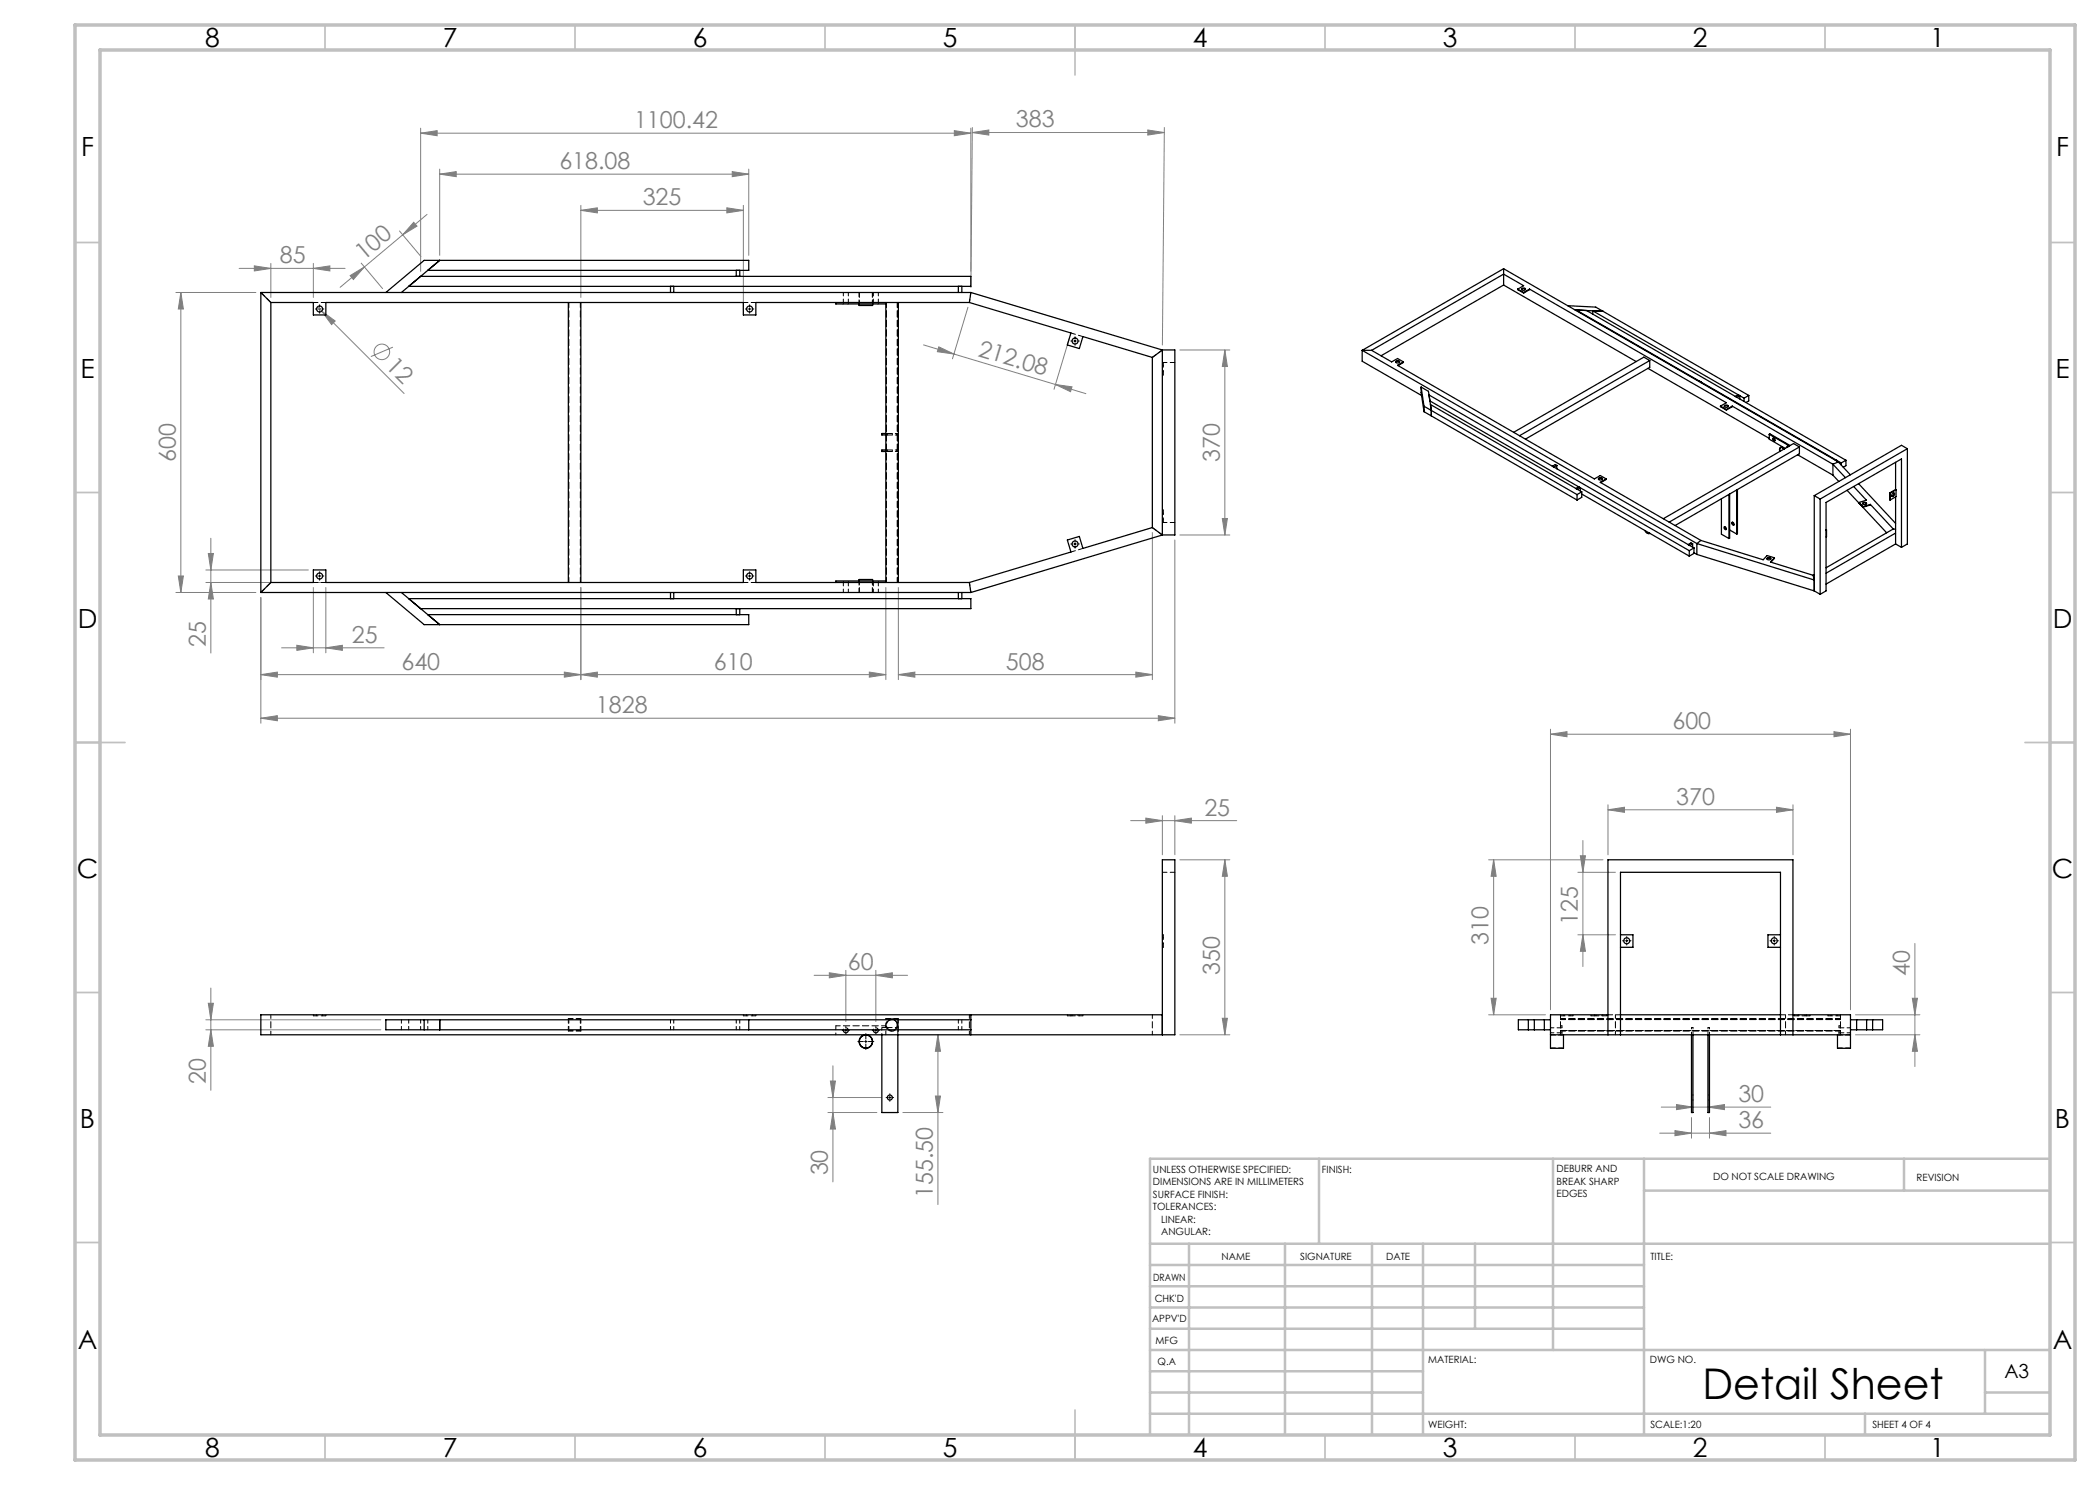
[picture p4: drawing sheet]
<svg xmlns="http://www.w3.org/2000/svg" width="420mm" height="297mm" viewBox="0 0 420 297" stroke-linecap="round" stroke-linejoin="round" font-family="sans-serif">
<g fill="none" stroke="#808080" stroke-width=".2">
<path d="M84.1 26.6l3.3-.5v1zM84.1 25.6v28.7M84.1 26.6h110.1M87.9 34.8l3.3-.5v1zM87.9 33.8v17.3M87.9 34.8h61.8M146.4 34.3l3.3 .5-3.3 .5zM149.7 33.8v17.3M190.9 26.1l3.3 .5-3.3 .5zM194.2 25.6v28.7M194.5 26.5l3.3-.5v1zM194.5 26.5h38.4"/>
<path d="M194.5 25.5l-.3 32M229.6 26l3.3 .5-3.3 .5zM232.9 25.5l-.4 43.5M35.2 58.5h16M36.2 58.5l.5 3.3h-1zM36.2 58.5v60M47.8 53.7h21.2M50.9 53.2l3.3 .5-3.3 .5zM54.2 52.7v6.8M62.7 53.7l3.3-.5v1zM62.7 52.7v6.8M70 55.1l2.9-1.7-2.2 2.5z"/>
<path d="M72.2 52.6l4.3 5.1M79.9 46.2l4.3 5.1M82.7 44.5l.7 .7-2.9 1.8zM85.4 42.9l-17.4 14.6M116.2 42.1l3.3-.5v1zM116.2 41.1v18.4M116.2 42.1h32.5M145.4 41.6l3.3 .5-3.3 .5zM148.7 41.1v20.9M63.5 61.4l17.3 17.3M64.3 62.2l2.7 2-.7 .7zM78.6 69.4l-4.4 1.9"/>
<path d="M184.7 69l32.5 9.7M187.8 69.4l3 1.4-3.3-.5zM193.6 61.5l-3.1 10.3M211.1 76.9l3.3 .5-.3 .9zM213.9 67.6l-3.1 10.3M236 70h10M245 70l.5 3.3h-1zM245 70v37M35.2 118.5h16M35.7 115.2h1l-.5 3.3zM41.2 114h20.5M41.2 116.5h23"/>
<path d="M41.7 110.7h1l-.5 3.3zM42.2 116.5l.5 3.3h-1zM42.2 107.6v23M52.2 119.5v25.1M62.7 117.5v13.1M65.2 117.5v13.1M116.2 117.5v18.4M177.2 117.5v18.4M179.7 117.5v18.4M230.5 106.5v29.4M235 108v36.6M236 107h10"/>
<path d="M244.5 103.7h1l-.5 3.3zM52.2 134.9l3.3-.5v1zM56.3 129.6h20.5M59.4 129.1l3.3 .5-3.3 .5zM65.2 129.6l3.3-.5v1zM112.9 134.4l3.3 .5-3.3 .5zM116.2 134.9l3.3-.5v1zM173.9 134.4l3.3 .5-3.3 .5zM177.2 134.9h-125M179.7 134.9l3.3-.5v1zM179.7 134.9h50.8M227.2 134.4l3.3 .5-3.3 .5z"/>
<path d="M52.2 143.6l3.3-.5v1.1zM52.2 143.6h182.8M231.7 143.1l3.3 .5-3.3 .6zM310.1 146.8l3.3-.5v1.1zM310.1 145.8v56.2M310.1 146.8h60M366.8 146.3l3.3 .5-3.3 .6zM370.1 145.8v56.2M226.1 164.1h21.2M229.2 163.6l3.3 .5-3.3 .5zM232.5 163.1v7.9M235 164.1l3.3-.5v1z"/>
<path d="M235 163.1v7.9M236 172h10M245 172l.5 3.3h-1zM245 172v35M297.7 172h22.9M298.7 172l.5 3.3h-1zM298.7 172v31M315.6 174.5h7.5M316.1 171.2h1l-.5 3.3zM316.6 168.1v25.2M321.6 162l3.3-.5v1zM321.6 161v10"/>
<path d="M321.6 162h37M355.3 161.5l3.3 .5-3.3 .5zM358.6 161v10M42.2 197.6v20.5M162.8 195.1h18.7M165.9 194.6l3.3 .5-3.3 .5zM169.2 194.1v10.2M175.2 195.1l3.3-.5v1zM175.2 194.1v10.2M298.2 199.7h1l-.5 3.3zM315.6 187h7.5M316.6 187l.5 3.3h-1z"/>
<path d="M382.5 199.7h1l-.5 3.3zM383 188.7v24.6M41.2 204h35M41.2 206h35M41.7 200.7h1l-.5 3.3zM42.2 206l.5 3.3h-1zM165.6 219.5h10.6M166.1 216.2h1l-.5 3.3zM166.6 213.2v23.2M187.1 219.2h1l-.5 3.3zM187.6 207l.5 3.3h-1zM187.6 207v33.9"/>
<path d="M236 207h10M244.5 203.7h1l-.5 3.3zM297.7 203h11.4M371.1 207h12.9M371.1 203h12.9M383 207l.5 3.3h-1zM165.6 222.5h9.8M166.6 222.5l.5 3.3h-1zM180.6 222.5h8M331.9 226.6h22.2M332.2 221.4h21.9M335 226.1l3.3 .5-3.3 .5z"/>
<path d="M335.3 220.9l3.3 .5-3.3 .5zM338.3 223.5v4.1M341.6 221.4l3.3-.5v1zM341.9 226.6l3.3-.5v1zM341.9 223.5v4.1"/>
<circle cx="76.4" cy="70.4" r="1.56"/>
</g>
<g fill="none" stroke="#000" stroke-width=".2" stroke-dasharray="15.2 1.3 1.3 1.3">
<path d="M63.4 61.8h-.3M63.9 61.3v-.4M63.9 62.3v.3M64.4 61.8h.4M149.4 61.8h-.3M149.9 61.3v-.4M149.9 62.3v.3M150.4 61.8h.4M214.5 68.2h-.3M215 67.7v-.3M215 68.7v.4M215.5 68.2h.4"/>
<path d="M63.4 115.2h-.3M63.9 114.7v-.4M63.9 115.7v.3M64.4 115.2h.4M149.4 115.2h-.3M149.9 114.7v-.4M149.9 115.7v.3M150.4 115.2h.4M214.5 108.8h-.3M215 108.3v-.4M215 109.3v.3M215.5 108.8h.4"/>
<path d="M324.8 188.2h-.3M325.3 187.7v-.4M325.3 188.7v.3M325.8 188.2h.4M354.3 188.2h-.3M354.8 187.7v-.4M354.8 188.7v.3M355.3 188.2h.4M168.7 206.1h-.3M169.2 205.6v-.3M169.2 206.6v.2M169.7 206.1h.2"/>
<path d="M172.7 208.3h-1.1M173.2 207.8v-1.1M173.2 208.8v1.1M173.7 208.3h1.1M174.7 206.1h-.3M175.2 205.6v-.3M175.2 206.6v.2M175.7 206.1h.2M177.5 219.5h-.3M178 219v-.2M178.5 219.5h.2M178 220v.3"/>
</g>
<g fill="none" stroke="#000" stroke-width=".2">
<path d="M63.7 61.8h.5M63.9 61.5v.6M149.7 61.8h.5M149.9 61.5v.6M214.8 68.2h.5M215 68v.5M63.7 115.2h.5M63.9 114.9v.5M149.7 115.2h.5M149.9 114.9v.5M214.8 108.8h.5M215 108.5v.5"/>
<path d="M325.1 188.2h.5M325.3 187.9v.5M354.6 188.2h.5M354.8 187.9v.5M168.9 206.1h.5M169.2 205.8v.5M172.9 208.3h.5M173.2 208.1v.5M174.9 206.1h.5M175.2 205.8v.5M177.7 219.5h.5M178 219.3v.5"/>
</g>
<g fill="none" stroke="#c0c0c0" stroke-width=".35">
<path d="M65 5v5M115 5v5M165 5v5M215 5v10M265 5v5M315 5v5M365 5v5M15 48.5h5M410 48.5h5M15 98.5h5M410 98.5h5M15 148.5h10"/>
<path d="M405 148.5h10M15 198.5h5M410 198.5h5M15 248.5h5M410 248.5h5M65 287v5M115 287v5M165 287v5M215 282v10M265 287v5M315 287v5M365 287v5"/>
</g>
<g fill="none" stroke="#c0c0c0" stroke-width=".5">
<path d="M263.8 231.8v17M310.6 231.8v38.2M328.8 231.8v55.2M328.8 238.1h81.2M380.8 231.8v6.3M410 231.8h-180v55.2M230 248.8h180M230 257.3h98.8M230 253h98.8M237.8 248.8v38.2M257 248.8v38.2M274.4 248.8v38.2"/>
<path d="M284.6 248.8v38.2M295 248.8v17M230 265.8h98.8M230 261.5h98.8M230 278.5h54.6M230 274.3h54.6M230 270h180M397 278.5h13M397 270v12.8M230 282.8h180M373 282.8v4.2"/>
</g>
<path d="M15 5h400v287h-400zM20 10h390v277h-390z" fill="none" stroke="#c0c0c0" stroke-width=".7"/>
<g fill="#808080">
<path d="M64.3 62.2l2.7 2-.7 .7z"/>
<path d="M211.1 76.9l3.3 .5-.3 .9zM187.8 69.4l3 1.4-3.3-.5z"/>
<path d="M65.2 129.6l3.3-.5v1zM59.4 129.1l3.3 .5-3.3 .5z"/>
<path d="M229.2 163.6l3.3 .5-3.3 .5zM235 164.1l3.3-.5v1zM165.9 194.6l3.3 .5-3.3 .5zM175.2 195.1l3.3-.5v1zM116.2 134.9l3.3-.5v1zM173.9 134.4l3.3 .5-3.3 .5zM179.7 134.9l3.3-.5v1zM227.2 134.4l3.3 .5-3.3 .5zM194.5 26.5l3.3-.5v1zM229.6 26l3.3 .5-3.3 .5zM87.9 34.8l3.3-.5v1zM146.4 34.3l3.3 .5-3.3 .5zM116.2 42.1l3.3-.5v1zM145.4 41.6l3.3 .5-3.3 .5zM321.6 162l3.3-.5v1zM355.3 161.5l3.3 .5-3.3 .5zM335 226.1l3.3 .5-3.3 .5zM341.9 226.6l3.3-.5v1zM335.3 220.9l3.3 .5-3.3 .5zM341.6 221.4l3.3-.5v1zM310.1 146.8l3.3-.5v1.1zM366.8 146.3l3.3 .5-3.3 .6z"/>
<path d="M84.1 26.6l3.3-.5v1zM190.9 26.1l3.3 .5-3.3 .5z"/>
<path d="M52.2 143.6l3.3-.5v1.1zM231.7 143.1l3.3 .5-3.3 .6z"/>
<path d="M112.9 134.4l3.3 .5-3.3 .5zM52.2 134.9l3.3-.5v1z"/>
<path d="M82.7 44.5l.7 .7-2.9 1.8zM70 55.1l2.9-1.7-2.2 2.5z"/>
<path d="M244.5 103.7h1l-.5 3.3zM245 70l.5 3.3h-1z"/>
<path d="M187.6 207l.5 3.3h-1zM187.1 219.2h1l-.5 3.3zM166.1 216.2h1l-.5 3.3zM166.6 222.5l.5 3.3h-1zM245 172l.5 3.3h-1zM244.5 203.7h1l-.5 3.3zM41.7 200.7h1l-.5 3.3zM42.2 206l.5 3.3h-1zM36.2 58.5l.5 3.3h-1zM35.7 115.2h1l-.5 3.3zM41.7 110.7h1l-.5 3.3zM42.2 116.5l.5 3.3h-1zM298.7 172l.5 3.3h-1zM298.2 199.7h1l-.5 3.3zM316.1 171.2h1l-.5 3.3zM316.6 187l.5 3.3h-1zM382.5 199.7h1l-.5 3.3zM383 207l.5 3.3h-1z"/>
<path d="M50.9 53.2l3.3 .5-3.3 .5zM62.7 53.7l3.3-.5v1z"/>
</g>
<g fill="none" stroke="#000" stroke-width=".25">
<path d="M52.2 58.5v60M52.2 58.5l2 2M52.2 58.5h142M84.1 55.3h110.1v2h-112.5M85.6 54.1h64.1v-2h-64.9l-7.6 6.4M87.9 52.1l-7.6 6.4M134.1 57.3v1.2M134.7 57.3v1.2M147.2 54.1v1.2M147.9 54.1v1.2M191.7 57.3v1.2M192.4 57.3v1.2"/>
<path d="M194.2 58.5l-.3 2M194.2 58.5l38.3 11.5M300.7 53.7v3.3M300.7 53.7l67 38.7M300.7 57l26.5 15.3M300.7 53.7l-28.3 16.4M300.7 57l-24.5 14.2M303.6 57.8l1.1-.7-4-2.3-26.4 15.3M303.6 57.8l1.1 .7M303.6 57.8l1.1 .8M304.3 57.9l.4-.2 .4 .2M304.4 57.7l.3-.1a.28 .28 0 0 1 .4 .3 .28 .28 0 0 1-.5 .2 .23 .23 0 0 1-.2-.1 .23 .23 0 0 1 0-.3z"/>
<path d="M304.7 58.5v.1M305.9 57.8l39.4 22.7-1.2 .7M305.9 57.8l-1.2 .7M305.9 57.8l-1.2 .8M54.2 60.5h8.5v2.5h2.5v-2.5h83.5v2.5h2.5v-2.5h42.7M54.2 60.5v56M113.7 60.5v56M116.2 60.5v56M167.2 60.5v.3h10M171.8 60.8v.3h2.7v-.3M177.2 60.5v56M179.7 60.5v56"/>
<path d="M193.9 60.5l20.3 6.1-.7 2.4 2.4 .7 .7-2.4 13.9 4.2M230.5 71.5v34M232.5 70v37M232.5 70h2.5v37h-2.5M232.5 70l-2 1.5M272.4 70.1v2.1l11.9 6.9M272.4 70.1l67 38.6M272.4 70.1h1.9M274.3 70.1l4 2.3 1.2-.7 1.2 .7M279.1 72.4l.4-.2 .4 .2M279.2 72.3l.3-.2a.29 .29 0 0 1 .4 .1 .29 .29 0 0 1-.1 .4 .29 .29 0 0 1-.4 0l-.3-.2zM280.7 72.4l-1.2 .7 39.4 22.7 1.1-.7 1.2 .7"/>
<path d="M280.7 72.4l-1.1 .7M284.2 77.4l1.5 .9 .6 3.8v1.1M284.2 77.4l.6 3.9M284.2 77.4v1.1l.6 3.8M285.8 79l53 30.6M313.5 61.1l5.6 .3 30.7 17.7M315 62l5.6 .3-2.1-.1M315.2 62.1v-.1l53 30.6M317.3 62.1l51.9 29.9M318.5 62.2l30.3 17.4M318.5 62.2v.6M329.6 73.7l24.2 14"/>
<path d="M329.9 72.1l-1.1-.7-26.1 15.1M329.9 72.1v1.4l-24.8 14.3M329.9 72.1l-26 15M339.9 76.2l-.1 .1M340.1 76.5l.1-.1v.1M348 79.1l-.6 .4M348 79.1v.7M348 79.1l-.4-.1-.5 .3M348.8 79.6v.7M349.8 79.1l-1 .5M349.8 79.1v1.1l-.6 .3M177.2 86.7h-.8v.3h.8"/>
<path d="M177.2 90h-.8v.3h.8M284.8 82.3l30.6 17.7M284.8 81.3v1M284.8 81.3l30.6 17.6M286 80.2l51.9 29.9M286.1 80.9l30.2 17.5M311.4 93.1l-.3-.2-.6 .3M311.4 93.1l-.6 .3M311.4 93.1v.7M315.4 98.9v1.1M316.1 97.6l-.6 .3M316.1 97.6v.6"/>
<path d="M316.1 97.6l-.4-.2-.5 .3M316.3 98.4l-.9 .5M316.3 98.4v1.1l-.9 .5M316.3 98.8l21.6 12.4M319.7 95.8l.3-.1 .5 .1M319.7 95.7l.3-.2a.29 .29 0 0 1 .4 .1 .29 .29 0 0 1 0 .4 .29 .29 0 0 1-.4 0l-.3-.2zM321.2 95.8l-1.2 .7 20.2 11.6M321.2 95.8l-1.1 .7M344.1 81.2l1.2 .7M344.1 81.2l1.2 .8M344.3 99.8v7l1.5 .9M344.9 81.3l.4-.2 .3 .2"/>
<path d="M344.9 81.1l.4-.1a.28 .28 0 0 1 .3 .3 .28 .28 0 0 1-.4 .2 .23 .23 0 0 1-.3-.1 .23 .23 0 0 1 0-.3zM345.3 81.9v.1M345.8 98.9v8.8M345.9 98.8v8.8l-.1 .1M346.4 81.2l-1.1 .7M346.4 81.2l20.2 11.6M346.4 81.2l-1.1 .8M347.3 98v8.8M347.5 97.9v8.8l-.2 .1M353.8 86.9l4.1 2.3M353.8 86.9l.2-.1 4 2.3M353.8 86.9v.9l3.2 1.9"/>
<path d="M354.6 87.6h.2l.2 .2a.23 .23 0 0 1-.1 .4 .23 .23 0 0 1-.3-.3zM354.7 87.6l.1 .3 .2 .2M356 90.3a.49 .49 0 0 1 .1-.8 .49 .49 0 0 1 .7 .3 .51 .51 0 0 0-.7-.3 .51 .51 0 0 0-.1 .8M356.4 89.3l-.3 .2M357.5 89.2v.2M357.7 89.3a.17 .17 0 0 0-.2-.1 .17 .17 0 0 0-.1 .3M359.5 91l7.1 4M359.9 89.4l-26.1 15M359.9 89.4v1.4l-24.9 14.3M359.9 89.4l-1.2-.7-26 15M362.9 99.1v19.1M362.9 99.1l1.1 .7"/>
<path d="M364 99.8v19.1M366.6 92.8l2.5 2.7M366.6 95l1.2 1.3M366.6 92.8v2.2M367 92l.4 .1M367.4 92.1l-.1 .1M367.4 92.1v.1M367.7 92.4l-1.1 .4M367.7 92.4l2.4 2.6M368.2 92.6v.4M369.2 92l-1 .6M369.2 92v1.1l-.5 .3"/>
<path d="M369.4 98.1l7.9 8.5M370.7 97.3l2.6 2.7-1.5 .5M371.7 96.7l7.4 8M377.9 98.6h.1M377.9 98.6l.1 1.4M378 98.6v1.4M378.5 98.7a.26 .26 0 0 1 .4 0 .26 .26 0 0 1-.1 .4 .28 .28 0 0 1-.5 .1 .28 .28 0 0 1 .2-.4zM378.8 98.6l-.1 .4-.3 .3M379.1 97.9l.1 .1M379.1 92.5v5.4M379.1 99.4v9.4M379.1 97.9l-1.2 .7"/>
<path d="M379.2 98v1.3l-1.2 .7M379.2 98l-1.2 .6M381.5 89.7l-1.2-.6-17.4 10M381.5 89.7l-17.5 10.1M381.5 89.7v19.1l-1.2 .7M52.2 118.5h142M54.2 116.5h8.5v-2.5h2.5v2.5h83.5v-2.5h2.5v2.5h42.7M54.2 116.5l-2 2M77.2 118.5l7.6 6.4h64.9v-2h-64.1M80.3 118.5l7.6 6.4M81.7 119.7h112.5v2h-110.1M134.1 118.5v1.2"/>
<path d="M134.7 118.5v1.2M171.8 116.2v-.3h2.7v.3M177.2 116.2h-10v.3M191.7 118.5v1.2M192.4 118.5v1.2M193.9 116.5l.3 2M230.5 105.5l2 1.5M230.5 105.5l-13.9 4.2-.7-2.4-2.4 .7 .7 2.4-20.3 6.1M232.5 107l-38.3 11.5M329 106.1l.5 .6h.5M329 106.1l.4 .5h.5M330 106.7h-.1"/>
<path d="M337.6 108.9l.6-.3 .3 .2-.6 .3zM337.9 110.1v1.1M338.5 108.8v.6M338.8 110.6l.6 .3M338.8 109.6l-.9 .5M338.8 109.6v1.1l-.9 .5M339.4 110.9l23.5 7.3M339.4 108.7v2.2M339.4 108.7l23.5 7.3-.3-.9M340.2 108.1l12.4 3.9 .8-.9 1.5 .5M340.2 108.1l-.8 .6M344.9 105.4l.3 .1a.23 .23 0 0 1 0 .4 .23 .23 0 0 1-.3-.2z"/>
<path d="M345 105.3v.3l.3 .3M345.9 106l1.4 .8M346.4 104.5l.1-.1 .3 .3a.23 .23 0 0 1-.1 .4 .23 .23 0 0 1-.3-.3zM346.5 104.4l.1 .4 .2 .2M353.4 111.8l.3-.2 .5 .2M353.4 111.6l.3-.1a.29 .29 0 0 1 .4 .1 .29 .29 0 0 1 0 .4 .29 .29 0 0 1-.4 0l-.3-.1zM354.9 111.6l-.8 .8 8.5 2.7M354.9 111.6l-.7 .8M362.9 114.9l-.3 .2M362.9 118.2l1.1 .7M365.2 105.9l.1 .1M365.3 106h-.1"/>
<path d="M365.3 106l-.1 1.4M371.8 100.5l.8 .8M371.8 100.5v.1M372.5 100.8l.4-.2 .4 .2M372.6 100.6l.3-.1a.28 .28 0 0 1 .4 .3 .28 .28 0 0 1-.5 .1 .23 .23 0 0 1-.2-.1 .23 .23 0 0 1 0-.2zM374.1 100.9l-1.5 .4M374.1 100.9l4.6 4.9M374.1 100.9v.1l-1.5 .4v-.1M378.7 105.8l-13.5 7.8M378.7 105.8h.4M379.1 108.8l-13.9 8M379.1 106.6l-13.9 8"/>
<path d="M379.1 108.8l1.2 .7M380.3 109.5v-17.7l-15.1 8.7v17.7l-1.2 .7M147.2 121.7v1.2M147.9 121.7v1.2M324.1 187h2.5v2.5h-2.5M356.1 187h-2.5v2.5h2.5M84.8 204v2M87.9 204v2M149.7 204v2M168.7 206a.5 .5 0 0 0 .5 .6 .5 .5 0 0 0 .5-.6M174.7 206a.5 .5 0 0 0 .5 .6 .5 .5 0 0 0 .5-.6M176.4 207v15.5h3.2v-15.5"/>
<path d="M194.2 203v4M194.2 204h-117v2h117M232.5 203h-180.3v4h182.8v-35h-2.5v35M305.7 204v2M306.9 204v2M308.9 204v2M310.1 207v2.7h2.6v-2.7M310.1 207h60M310.1 204h-6.4v2h6.4M321.6 203h-11.5v4M321.6 207v-35h37v35M324.1 203h32"/>
<path d="M324.1 207v-32.5h32v32.5M338.3 207v15.5h.3v-15.5M341.6 207v15.5h.3v-15.5M358.6 203h11.5v4M367.5 207v2.7h2.6v-2.7M370.1 204h6.4v2h-6.4M371.3 204v2M373.3 204v2M374.5 204v2"/>
<circle cx="63.9" cy="61.8" r=".6"/>
<circle cx="149.9" cy="61.8" r=".6"/>
<circle cx="215" cy="68.2" r=".6"/>
<circle cx="63.9" cy="115.2" r=".6"/>
<circle cx="149.9" cy="115.2" r=".6"/>
<circle cx="215" cy="108.8" r=".6"/>
<circle cx="325.3" cy="188.2" r=".6"/>
<circle cx="354.8" cy="188.2" r=".6"/>
<circle cx="173.2" cy="208.3" r="1.3"/>
<circle cx="173.2" cy="208.3" r="1.35"/>
<circle cx="178" cy="219.5" r=".5"/>
</g>
<path d="M169.7 206a.5 .5 0 0 0-.5-.4 .5 .5 0 0 0-.5 .4M175.7 206a.5 .5 0 0 0-.5-.4 .5 .5 0 0 0-.5 .4M176.4 205.5v1.5M179.6 205a1.2 1.2 0 0 0-1.8-1.1 1.2 1.2 0 0 0-.1 2.1 1.2 1.2 0 0 0 1.9-.8v-.2M338.3 207v-1.5M338.6 207v-1.5M341.6 207v-1.5M341.9 207v-1.5" fill="none" stroke="#000" stroke-width=".2" stroke-dasharray="1.3 .6" stroke-dashoffset=".7"/>
<g fill="none" stroke="#000" stroke-width=".2" stroke-dasharray="1.3 .6" stroke-dashoffset=".3">
<path d="M171.9 58.5v2.6M65.2 60.5h-2.5M151.2 60.5h-2.5M174.5 61.1v-2.6M177.3 60.5v56M216.6 67.3l-2.4-.7M232.5 70l-2 1.5M232.7 75v-2.5M235 72.5h-2.5M62.7 116.5h2.5M113.8 116.5v-56M116.1 116.5v-56"/>
<path d="M148.7 116.5h2.5M171.9 115.9v2.6M174.5 118.5v-2.6M179.5 116.5v-56M179.6 116.5v-56M214.2 110.4l2.4-.7M232.5 107l-2-1.5M232.7 104.5v-2.5M235 104.5h-2.5M235 174.5h-2.5M232.7 189.5v-2.5M62.7 203.2h2.5"/>
<path d="M113.7 206.2h2.5M113.7 203.7v2.5M116.2 203.7h-2.5M116.2 206.2v-2.5M148.7 203.2h2.5M179.7 203.7h-2.5M179.7 206.2v-2.5M310.1 209.6h2.6M312.1 203.7h56M312.1 206.2h56M312.1 203.8h56M312.1 203.2h2.5"/>
<path d="M312.1 206.1h56M312.7 207h-2.6M321.6 203h2.5M356.1 203h2.5M365.6 203.2h2.5M367.5 209.6h2.6M368.1 203.9h-56M370.1 207h-2.6"/>
</g>
<g fill="none" stroke="#000" stroke-width=".2" stroke-dasharray="1.3 .6" stroke-dashoffset=".4">
<path d="M171.8 58.5v2.3M174.5 60.8v-2.3M171.8 116.2v2.3M174.5 118.5v-2.3M113.8 206.1h2.3M113.8 203.8v2.3M116.1 203.8h-2.3M116.1 206.1v-2.3M167.2 205.2h10M177.2 203.8h2.4M179.6 203.8v2.4M179.6 207v-.8"/>
<path d="M213.5 203.2h.7M214.2 203.2h2.4M318.2 203.2h.7M318.9 203.2h2.4M358.9 203.2h2.4M361.3 203.2h.7"/>
</g>
<g fill="none" stroke="#000" stroke-width=".2" stroke-dasharray="1.3 .6">
<path d="M168.7 60.5v.3M169.7 60.8v-.3M174.7 60.5v.3M175.7 60.8v-.3M232.5 74.3h.2M232.7 75h-.2M232.7 73.1h-.2M177.3 90h.1M177.3 90.3h.1M177.3 90.3v-.3M177.3 90.3h-.1M177.3 90h-.1"/>
<path d="M177.3 86.7h.1M177.3 87h.1M177.3 86.7v.3M177.3 87h-.1M177.3 86.7h-.1M177.4 90.3v-.3M177.4 86.7v.3M177.5 90v.3M177.5 86.7v.3M178.5 90.3v-.3M178.5 87v-.3M179.3 90h.2"/>
<path d="M179.3 90.3h.2M179.3 90v.3M179.3 86.7h.2M179.3 87h.2M179.3 87v-.3M179.5 90v.3M179.5 87v-.3M179.6 90.3h-.1M179.6 90h-.1M179.6 86.7h-.1M179.6 87h-.1M168.7 116.2v.3"/>
<path d="M169.7 116.5v-.3M174.7 116.2v.3M175.7 116.5v-.3M232.5 103.8h.2M232.7 102h-.2M232.7 102.6h-.2M232.5 188.8h.2M232.7 189.5h-.2M232.7 187h-.2M232.7 187.6h-.2M62.7 203.2v-.2M63.3 203v.2"/>
<path d="M64.5 203.2v-.2M65.2 203.2v-.2M148.7 203.2v-.2M149.3 203v.2M150.5 203.2v-.2M151.2 203.2v-.2M177.2 203.7v.1M179.5 205a1.1 1.1 0 0 0-1.6-1 1.1 1.1 0 0 0-.2 1.9 1.1 1.1 0 0 0 1.8-.7v-.2M179.6 206.2h.1M179.6 205.5h-.1M213.5 203.2v-.2M214.2 203.2v-.2"/>
<path d="M214.4 203v.2M215.6 203.2v-.2M215.9 203.2v-.2M216.6 203.2v-.2M312.1 206.6h.3M312.4 205.2h-.3M312.4 205.6h-.3M312.8 203v.2M314 203.2v-.2M314.6 203.2v-.2M318.2 203.2v-.2M318.9 203.2v-.2"/>
<path d="M319.2 203v.2M320.4 203.2v-.2M320.6 203.2v-.2M321.3 203.2v-.2M338.3 205.5h.3M338.6 219h-.3M341.9 205.5h-.3M341.9 219h-.3M358.9 203.2v-.2M359.6 203.2v-.2M359.8 203v.2M361 203.2v-.2"/>
<path d="M361.3 203.2v-.2M362 203.2v-.2M365.6 203.2v-.2M366.2 203v.2M367.4 203.2v-.2M367.8 205.2h.3M367.8 206.6h.3M368.1 205.6h-.3M338.3 220h.3M341.6 220h.3"/>
</g>
<path d="M54.2 207v-4M177.3 205.5h-.9M193.9 207v-4M230.5 207v-4M312.1 207v-4M323.1 207v-4M357.1 207v-4M368.1 207v-4" fill="none" stroke="#000" stroke-width=".2" stroke-dasharray="1.3 .6" stroke-dashoffset=".5"/>
<path d="M179.3 90.3h-1.9M179.3 90h-1.9M179.3 87h-1.9M179.3 86.7h-1.9M179.3 205.5h-1.9" fill="none" stroke="#000" stroke-width=".2" stroke-dasharray="1.3 .6" stroke-dashoffset="1"/>
<g fill="none" stroke="#000" stroke-width=".2" stroke-dasharray="1.3 .6" stroke-dashoffset=".6">
<path d="M168.7 58.5v2M174.7 58.5v2M194.2 58.5l-.3 2M169.7 60.5v-2M175.7 60.5v-2M168.7 116.5v2M169.7 118.5v-2M174.7 116.5v2M175.7 118.5v-2M194.2 118.5l-.3-2M80.3 206v-2M81.7 206v-2"/>
<path d="M84.1 206v-2M85.6 206v-2M134.1 206v-2M134.7 206v-2M147.2 206v-2M147.9 206v-2M191.7 206v-2M192.4 206v-2M310.1 206.6h2M312.1 205.6h-2M368.1 206.6h2M370.1 205.6h-2"/>
</g>
<path d="M167.2 207v-1.8M177.2 205.2v1.8M312.4 205.2v1.8M367.8 205.2v1.8" fill="none" stroke="#000" stroke-width=".2" stroke-dasharray="1.3 .6" stroke-dashoffset=".9"/>
<path d="M52.2 58.5l2 2M52.2 118.5l2-2M312.1 206.1h29.5M338.6 206.1h29.5" fill="none" stroke="#000" stroke-width=".2" stroke-dasharray="1.3 .6" stroke-dashoffset=".2"/>
<path d="M312.1 206.1h26.2M341.9 206.1h26.2" fill="none" stroke="#000" stroke-width=".2" stroke-dasharray="1.3 .6" stroke-dashoffset="-.1"/>
<text font-size="8.5" x="340.5" y="279.7">Detail Sheet</text>
<g font-size="5.3">
<text x="41" y="9.5">8</text>
<text x="88.5" y="9.5">7</text>
<text x="138.5" y="9.5">6</text>
<text x="188.5" y="9.5">5</text>
<text x="238.5" y="9.5">4</text>
<text x="288.5" y="9.5">3</text>
<text x="338.5" y="9.5">2</text>
<text x="386" y="9.5">1</text>
<text x="16.2" y="31.2">F</text>
<text x="411.2" y="31.2">F</text>
<text x="16.1" y="75.5">E</text>
<text x="411.1" y="75.5">E</text>
<text x="15.5" y="125.5">D</text>
<text x="410.5" y="125.5">D</text>
<text x="15.4" y="175.5">C</text>
<text x="410.4" y="175.5">C</text>
<text x="16" y="225.5">B</text>
<text x="411" y="225.5">B</text>
<text x="15.5" y="269.7">A</text>
<text x="410.5" y="269.7">A</text>
<text x="41" y="291.5">8</text>
<text x="88.5" y="291.5">7</text>
<text x="138.5" y="291.5">6</text>
<text x="188.5" y="291.5">5</text>
<text x="238.5" y="291.5">4</text>
<text x="288.5" y="291.5">3</text>
<text x="338.5" y="291.5">2</text>
<text x="386" y="291.5">1</text>
</g>
<g font-size="4.7" fill="#808080">
<text x="126.8" y="25.6">1100.42</text>
<text x="203.2" y="25.5">383</text>
<text x="111.9" y="33.8">618.08</text>
<text x="128.5" y="41.1">325</text>
<text x="56" y="52.7">85</text>
<text x="72.7" y="52.2" transform="rotate(-40 72.7 52.2)">100</text>
<text x="195.4" y="71.1" transform="rotate(17 195.4 71.1)">212.08</text>
<text x="77" y="73.4" transform="rotate(45 77 73.4)">12</text>
<text x="35.2" y="92.4" transform="rotate(-90 35.2 92.4)">600</text>
<text x="244" y="92.4" transform="rotate(-90 244 92.4)">370</text>
<text x="41.2" y="129.3" transform="rotate(-90 41.2 129.3)">25</text>
<text x="70.4" y="128.6">25</text>
<text x="80.3" y="133.9">640</text>
<text x="142.8" y="133.9">610</text>
<text x="201.2" y="133.9">508</text>
<text x="119.2" y="142.6">1828</text>
<text x="334.5" y="145.8">600</text>
<text x="335.3" y="160.9">370</text>
<text x="240.9" y="163.1">25</text>
<text x="315.6" y="185" transform="rotate(-90 315.6 185)">125</text>
<text x="297.7" y="189" transform="rotate(-90 297.7 189)">310</text>
<text x="169.6" y="194">60</text>
<text x="244" y="195.1" transform="rotate(-90 244 195.1)">350</text>
<text x="382" y="195.2" transform="rotate(-90 382 195.2)">40</text>
<text x="41.2" y="216.8" transform="rotate(-90 41.2 216.8)">20</text>
<text x="347.7" y="220.4">30</text>
<text x="347.7" y="225.6">36</text>
<text x="165.6" y="235.1" transform="rotate(-90 165.6 235.1)">30</text>
<text x="186.6" y="239.6" transform="rotate(-90 186.6 239.6)">155.50</text>
</g>
<text font-size="3.9" x="400.9" y="275.5">A3</text>
<g font-size="2">
<text x="230.6" y="234.6">UNLESS OTHERWISE SPECIFIED:</text>
<text x="230.6" y="237.1">DIMENSIONS ARE IN MILLIMETERS</text>
<text x="230.6" y="239.6">SURFACE FINISH:</text>
<text x="264.4" y="234.6">FINISH:</text>
<text x="311.3" y="234.5">DEBURR AND</text>
<text x="311.3" y="237">BREAK SHARP</text>
<text x="311.3" y="239.5">EDGES</text>
<text x="342.6" y="236">DO NOT SCALE DRAWING</text>
<text x="383.3" y="236.2">REVISION</text>
<text x="230.6" y="242.1">TOLERANCES:</text>
<text x="232.2" y="244.6">LINEAR:</text>
<text x="232.2" y="247.1">ANGULAR:</text>
<text x="244.3" y="252">NAME</text>
<text x="260" y="251.9">SIGNATURE</text>
<text x="277.2" y="251.9">DATE</text>
<text x="330.1" y="251.9">TITLE:</text>
<text x="230.6" y="256.1">DRAWN</text>
<text x="230.9" y="260.3">CHK'D</text>
<text x="230.4" y="264.4">APPV'D</text>
<text x="231.1" y="268.8">MFG</text>
<text x="231.5" y="273">Q.A</text>
<text x="285.6" y="272.5">MATERIAL:</text>
<text x="330" y="272.5">DWG NO.</text>
<text x="285.6" y="285.5">WEIGHT:</text>
<text x="330.1" y="285.6">SCALE:1:20</text>
<text x="374.5" y="285.6">SHEET 4 OF 4</text>
</g>
</svg>
